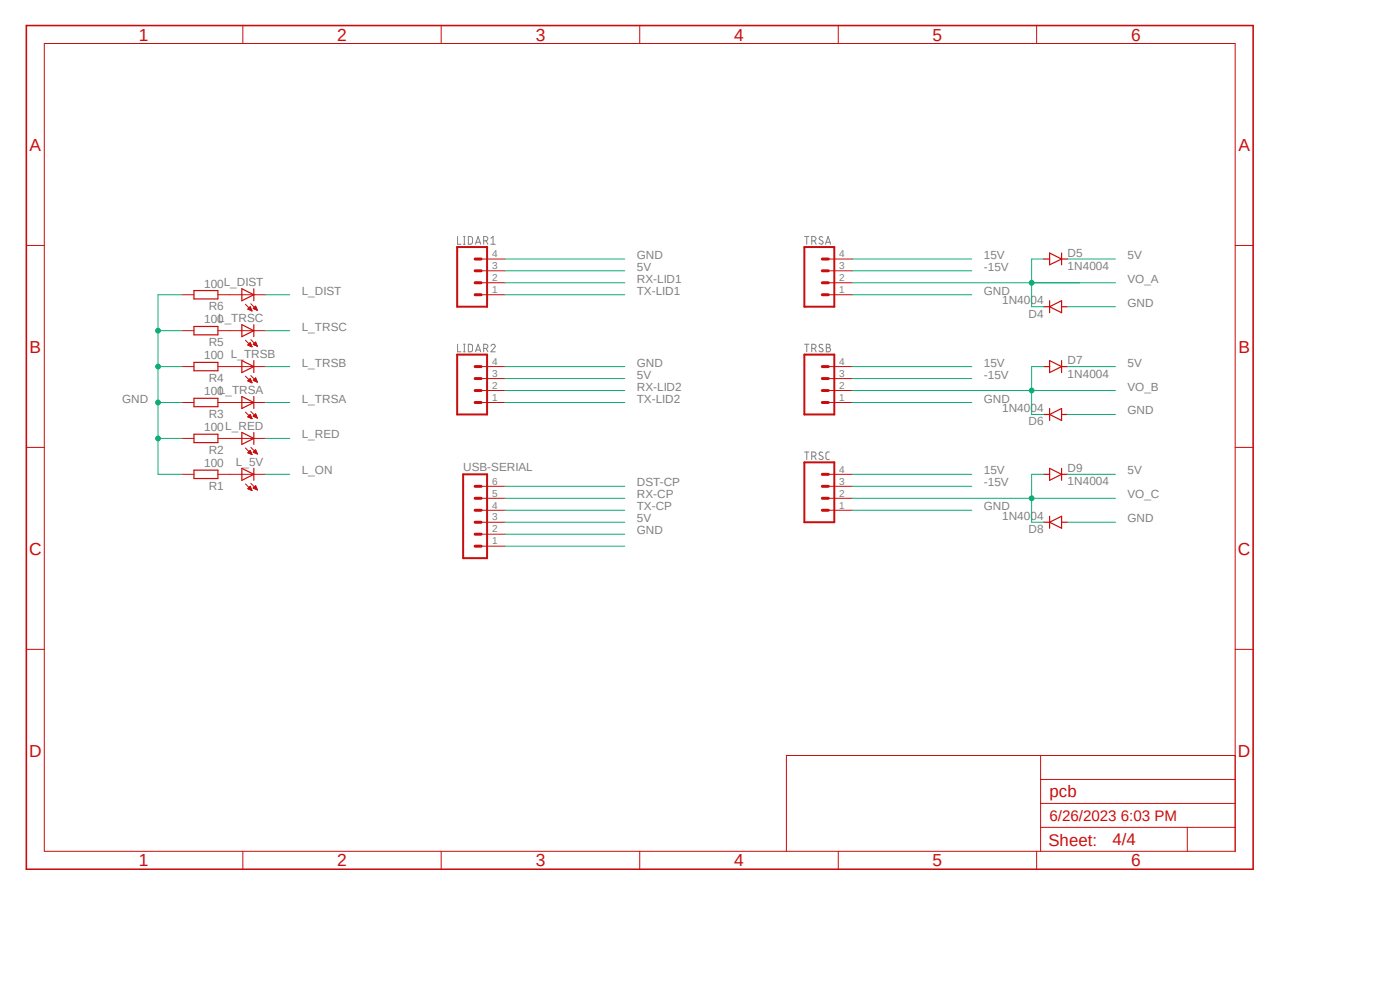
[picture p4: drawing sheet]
<svg xmlns="http://www.w3.org/2000/svg" width="297mm" height="210mm" viewBox="0 0 297 210" stroke-linecap="round" stroke-linejoin="round" font-family="sans-serif">
<path d="M5.1 5.1l260.5 179.4M266.2 5.1l-260.5 179.4" fill="none" stroke="#fff" stroke-width=".21"/>
<g fill="none" stroke="#808080" stroke-width=".21">
<path d="M97.1 50.2v1.6h.7M98.3 51.8h.4M98.3 50.2h.4M98.5 50.2v1.6M99.4 50.2h.6a1.26 1.26 0 0 1 .2 1.4l-.4 .2h-.4zM100.9 51.8l.5-1.6 .6 1.6M101 51.4h.9M102.6 51.1h.4a.47 .47 0 0 0 .5-.5 .47 .47 0 0 0-.5-.4h-.4v1.6M103.1 51.1l.4 .7M104.1 51.8h1M104.1 50.5l.5-.3v1.6M170.7 50.2h.9"/>
<path d="M171.2 50.2v1.6M172.2 51.1h.5a.47 .47 0 0 0 .4-.5 .47 .47 0 0 0-.4-.4h-.5v1.6M172.8 51.1l.3 .7M174.5 50.3l-.2-.1a.37 .37 0 0 0-.5 .1 .37 .37 0 0 0 .1 .5l.6 .3a.37 .37 0 0 1 .1 .4 .37 .37 0 0 1-.3 .3l-.6-.2M175.1 51.8l.6-1.6 .5 1.6M175.3 51.4h.8M97.1 73v1.6h.7M98.3 74.6h.4M98.3 73h.4M98.5 73v1.6M99.4 73l.6 .1a1.26 1.26 0 0 1 .2 1.3l-.2 .2h-.6zM100.9 74.6l.5-1.6 .6 1.6"/>
<path d="M101 74.3h.9M102.6 73.9h.4a.45 .45 0 0 0 .5-.2 .45 .45 0 0 0 0-.5l-.9-.2v1.6M103.1 73.9l.4 .7M104.1 73.4a.45 .45 0 0 1 .7-.4 .45 .45 0 0 1 .1 .7l-.8 .9h1M170.7 73h.9M171.2 73v1.6M172.2 73.9h.5a.44 .44 0 0 0 .4-.7l-.4-.2h-.5v1.6M172.8 73.9l.3 .7M174.5 73.2l-.6-.1a.38 .38 0 0 0 0 .6l.6 .3a.37 .37 0 0 1 .1 .4 .37 .37 0 0 1-.3 .2l-.6-.2M175.3 73l.6 .1a.37 .37 0 0 1 .2 .4 .37 .37 0 0 1-.3 .2 .45 .45 0 0 1 .4 .4 .45 .45 0 0 1-.2 .5h-.7zM175.3 73.7h.5M170.7 95.9h.9"/>
<path d="M171.2 95.9v1.6M172.2 96.8h.5a.45 .45 0 0 0 .4-.4 .45 .45 0 0 0-.2-.5h-.7v1.6M172.8 96.8l.3 .7M174.5 96l-.6-.1a.38 .38 0 0 0 0 .7l.6 .2a.37 .37 0 0 1 .1 .4 .37 .37 0 0 1-.3 .3l-.6-.2M175.9 95.9h-.5l-.2 .3 .1 1.1 .6 .2"/>
</g>
<g fill="none" stroke="#c90d0c" stroke-width=".21">
<path d="M9.4 9.2h252.6v171.4h-252.6zM51.5 5.4v3.8M93.6 5.4v3.8M135.7 5.4v3.8M177.8 5.4v3.8M219.9 5.4v3.8M5.6 52.1h3.8M102.1 60h5M102.1 57.4h5M102.1 54.9h5M175.7 60h5.1M175.7 57.4h5.1"/>
<path d="M175.7 54.9h5.1M262 52.1h3.9M38.6 77.8h2.5M38.6 70.1h2.5M38.6 62.5h2.5M46.2 77.8h10.2M46.2 70.1h10.2M46.2 62.5h10.2M52.1 79.8l1.4 1.4M52.1 72.2l1.4 1.4M52.1 64.6l1.4 1.4M52.6 73.2l.9 .4"/>
<path d="M52.6 73.2l.5-.5 .4 .9M52.6 73.2h.7M52.6 65.6l.5-.5 .4 .9zM52.6 65.5h.7M52.7 73.1h.6M52.7 65.6h.6M52.7 73.3h.6M52.7 65.4h.5M52.7 73h.5M52.8 65.4h.4M52.9 72.9h.3M52.9 65.7h.4"/>
<path d="M52.9 65.3h.3M52.9 73.4h.4M53 72.8h.1M53 65.2h.1M53 72.7h.1M53 65.1h.1M53.1 65.8h.3M53.1 73.4h.3M53.2 79.7l1.4 1.4M53.2 72.1l1.4 1.4M53.2 64.4l1.4 1.4M53.3 65.9h.1"/>
<path d="M53.3 73.5h.1M53.7 73.1h.7M53.7 65.4h.7M53.7 65.4l.9 .4M53.7 65.4l.5-.5 .4 .9M53.8 73h.6M53.8 65.4h.6M53.9 72.9h.5M53.9 65.5h.6M53.9 65.3h.5M53.9 73.2h.6M54 72.8h.3"/>
<path d="M54 65.2h.3M54.1 72.7h.2M54.1 65.1h.2M54.1 65.6h.4M54.1 73.3h.4M54.1 72.6h.1M54.1 65h.1M54.2 72.6l.4 .8-.9-.3zM54.3 65.7h.2M54.4 73.4h.2M54.5 65.8h.1M102.1 77.8h5"/>
<path d="M102.1 62.5h5M175.7 77.8h5.1M175.7 62.5h5.1M5.6 94.9h3.8M38.6 93h2.5M38.6 85.4h2.5M46.2 93h10.2M46.2 85.4h10.2M52.1 95l1.4 1.4M52.1 87.4l1.4 1.4M52.6 88.4l.5-.5 .4 .9zM52.6 80.8l.9 .4"/>
<path d="M52.6 80.8l.5-.5 .4 .9M52.6 80.8h.7M52.6 96h.7M52.6 88.5h.7M52.6 88.3h.7M52.7 96.1h.6M52.7 80.7h.6M52.7 95.9h.5M52.7 88.3h.5M52.7 80.9h.6M52.7 80.6h.5M52.8 95.8h.4"/>
<path d="M52.8 88.2h.4M52.8 88.6h.5M52.8 80.6h.4M52.9 96.2h.4M52.9 95.8h.3M52.9 88.1h.2M52.9 80.5h.2M53 95.7h.1M53 81h.4M53 88h.1M53 80.4h.1M53 95.5h.1"/>
<path d="M53 88.6h.4M53.1 95.5l-.5 .6 .9 .3M53.1 95.5l.4 .9M53.1 96.3h.3M53.2 81.1h.2M53.2 94.9l1.4 1.4M53.2 87.3l1.4 1.4M53.2 88.7h.2M53.3 96.4h.1M53.4 81.2h.1M53.4 88.8h.1M53.7 95.9h.7"/>
<path d="M53.7 95.9l.9 .4M53.7 95.9l.5-.5 .4 .9M53.7 88.3h.7M53.7 88.3l.5-.5 .4 .9zM53.8 80.6h.6M53.8 95.8h.6M53.8 88.2h.6M53.8 80.7h.6M53.8 88.3h.6M53.9 96h.6M53.9 95.8h.5M53.9 88.1h.5"/>
<path d="M53.9 80.5h.4M54 95.7h.3M54 80.8h.5M54 88h.3M54 80.4h.3M54.1 95.5h.2M54.1 88.5h.4M54.1 96.1h.4M54.1 87.9h.2M54.1 80.3h.2M54.1 95.5h.1M54.2 87.8h.1"/>
<path d="M54.2 80.9h.3M54.2 80.2h.1M54.2 80.2l-.5 .5 .9 .4M54.2 80.2l.4 .9M54.3 88.6h.2M54.3 96.2h.2M54.4 81h.2M54.5 88.6h.1M54.5 96.3h.1M102.1 85.4h5M102.1 80.3h5M102.1 82.8h5"/>
<path d="M175.7 85.4h5.1M175.7 80.3h5.1M175.7 82.8h5.1M262 94.9h3.9M38.6 100.6h2.5M46.2 100.6h10.2M52.1 102.7l1.4 1.4M52.6 103.7l.5-.5 .4 .9zM52.6 103.6h.7M52.7 103.5h.6M52.7 103.8h.6M52.7 103.5h.5"/>
<path d="M52.8 103.4h.4M52.9 103.8h.4M53 103.3h.1M53 103.2h.1M53.1 103.9h.3M53.2 102.5l1.4 1.4M53.3 104h.1M53.7 103.5l.5-.5 .4 .9zM53.8 103.5h.6M53.8 103.4h.6M53.9 103.6h.6M54 103.3h.3"/>
<path d="M54.1 103.2h.2M54.1 103.8h.4M54.1 103.1h.1M54.4 103.8h.2M54.6 103.9h.1M102.1 115.9h5M102.1 113.3h5M102.1 110.8h5M102.1 108.2h5M102.1 105.7h5M102.1 103.2h5M175.7 100.6h5.1"/>
<path d="M175.7 108.2h5.1M175.7 105.7h5.1M175.7 103.2h5.1M5.6 137.8h3.8M262 137.8h3.9M220.8 175.5h41.2M220.8 160.3v20.3M220.8 170.4h41.2M220.8 165.4h41.2M251.9 175.5v5.1M262 160.3h-95.2v20.3M51.5 180.6v3.8"/>
<path d="M93.6 180.6v3.8M135.7 180.6v3.8M177.8 180.6v3.8M219.9 180.6v3.8"/>
</g>
<path d="M5.6 5.4h260.3v179h-260.3z" fill="none" stroke="#c90d0c" stroke-width=".34"/>
<g fill="none" stroke="#c90d0c" stroke-width=".25">
<path d="M221.4 54.9h1.3M222.7 53.7l2.5 1.2-2.5 1.3zM225.2 53.7v2.5M225.2 54.9h1.3M41.1 61.6h5.1v1.8h-5.1zM41.1 69.3h5.1v1.7h-5.1zM41.1 76.9h5.1v1.8h-5.1zM51.3 61.3l2.5 1.2-2.5 1.3zM51.3 68.9l2.5 1.2-2.5 1.3zM51.3 76.5l2.5 1.3-2.5 1.2zM53.8 61.3v2.5M53.8 68.9v2.5"/>
<path d="M53.8 76.5v2.5M221.4 65.1h1.3M221.4 77.8h1.3M222.7 65.1l2.5-1.3v2.5zM222.7 63.8v2.5M222.7 76.5l2.5 1.3-2.5 1.2zM225.2 76.5v2.5M225.2 65.1h1.3M225.2 77.8h1.3M41.1 99.7h5.1v1.8h-5.1zM41.1 84.5h5.1v1.8h-5.1zM41.1 92.1h5.1v1.8h-5.1z"/>
<path d="M51.3 99.4l2.5 1.2-2.5 1.3zM51.3 84.1l2.5 1.3-2.5 1.3zM51.3 91.7l2.5 1.3-2.5 1.3zM53.8 84.1v2.6M53.8 91.7v2.6M53.8 99.4v2.5M221.4 87.9h1.3M222.7 86.7v2.5M222.7 99.4l2.5 1.2-2.5 1.3zM222.7 87.9l2.5-1.2v2.5zM225.2 99.4v2.5M225.2 87.9h1.3"/>
<path d="M221.4 110.8h1.3M221.4 100.6h1.3M222.7 109.5v2.6M222.7 110.8l2.5-1.3v2.6zM225.2 110.8h1.3M225.2 100.6h1.3"/>
</g>
<path d="M97 52.4h6.3v12.7h-6.3zM170.6 52.4h6.4v12.7h-6.4zM97 75.2h6.3v12.7h-6.3zM170.6 75.2h6.4v12.7h-6.4zM170.6 98.1h6.4v12.7h-6.4zM98.3 100.6h5v17.8h-5z" fill="none" stroke="#c90d0c" stroke-width=".42"/>
<g fill="none" stroke="#c90d0c" stroke-width=".64">
<path d="M100.8 57.4h1.3M100.8 60h1.3M100.8 54.9h1.3M174.5 57.4h1.2M174.5 60h1.2M174.5 54.9h1.2M100.8 77.8h1.3M100.8 62.5h1.3M174.5 77.8h1.2M174.5 62.5h1.2M100.8 80.3h1.3M100.8 82.8h1.3"/>
<path d="M100.8 85.4h1.3M174.5 80.3h1.2M174.5 82.8h1.2M174.5 85.4h1.2M100.8 110.8h1.3M100.8 113.3h1.3M100.8 115.9h1.3M100.8 105.7h1.3M100.8 108.2h1.3M100.8 103.2h1.3M174.5 105.7h1.2M174.5 108.2h1.2"/>
<path d="M174.5 103.2h1.2M174.5 100.6h1.2"/>
</g>
<path d="M107.1 57.4h25.4M107.1 54.9h25.4M226.5 54.9h10.1M38.6 62.5h-5.1v38.1h5.1M107.1 77.8h25.4M226.5 77.8h10.1M33.5 93h5.1M107.1 80.3h25.4M107.1 110.8h25.4M226.5 100.6h10.1" fill="none" stroke="#0dab76" stroke-width=".21"/>
<circle cx="33.5" cy="93" r=".51" fill="#0dab76"/>
<g fill="none" stroke="#0dab76" stroke-width=".21">
<path d="M33.5 85.4h5.1"/>
<circle cx="33.5" cy="93" r=".51"/>
</g>
<circle cx="33.5" cy="85.4" r=".51" fill="#0dab76"/>
<g fill="none" stroke="#0dab76" stroke-width=".21">
<path d="M33.5 77.8h5.1"/>
<circle cx="33.5" cy="85.4" r=".51"/>
</g>
<circle cx="33.5" cy="77.8" r=".51" fill="#0dab76"/>
<g fill="none" stroke="#0dab76" stroke-width=".21">
<path d="M33.5 70.1h5.1"/>
<circle cx="33.5" cy="77.8" r=".51"/>
</g>
<circle cx="33.5" cy="70.1" r=".51" fill="#0dab76"/>
<g fill="none" stroke="#0dab76" stroke-width=".21">
<path d="M107.1 60h25.4M180.8 60h48.2M180.8 54.9h25.4M218.9 60v5.1h2.5M56.4 62.5h5.1M56.4 77.8h5.1M56.4 70.1h5.1M107.1 62.5h25.4M180.8 62.5h25.4M180.8 77.8h25.4M226.5 65.1h10.1M56.4 85.4h5.1"/>
<path d="M56.4 93h5.1M107.1 85.4h25.4M107.1 82.8h25.4M180.8 85.4h25.4M226.5 87.9h10.1M107.1 113.3h25.4M107.1 108.2h25.4M107.1 105.7h25.4M107.1 103.2h25.4M180.8 108.2h25.4M180.8 100.6h25.4M226.5 110.8h10.1"/>
<circle cx="33.5" cy="70.1" r=".51"/>
</g>
<circle cx="218.9" cy="60" r=".51" fill="#0dab76"/>
<g fill="none" stroke="#0dab76" stroke-width=".21">
<path d="M180.8 57.4h25.4M221.4 54.9h-2.5v5.1h17.7M221.4 77.8h-2.5v10.1h2.5M180.8 80.3h25.4M180.8 82.8h38.1M180.8 103.2h25.4"/>
<circle cx="218.9" cy="60" r=".51"/>
</g>
<circle cx="218.9" cy="82.8" r=".51" fill="#0dab76"/>
<g fill="none" stroke="#0dab76" stroke-width=".21">
<path d="M218.9 82.8h17.7M221.4 100.6h-2.5v5.1h-38.1"/>
<circle cx="218.9" cy="82.8" r=".51"/>
</g>
<circle cx="218.9" cy="105.7" r=".51" fill="#0dab76"/>
<g fill="none" stroke="#0dab76" stroke-width=".21">
<path d="M56.4 100.6h5.1M107.1 115.9h25.4M236.6 105.7h-17.7v5.1h2.5"/>
<circle cx="218.9" cy="105.7" r=".51"/>
</g>
<g font-size="3.7" fill="#c90d0c">
<text x="29.4" y="8.6">1</text>
<text x="71.5" y="8.6">2</text>
<text x="113.7" y="8.6">3</text>
<text x="155.7" y="8.6">4</text>
<text x="197.9" y="8.6">5</text>
<text x="240" y="8.6">6</text>
<text x="6.3" y="32">A</text>
<text x="262.7" y="32">A</text>
<text x="6.3" y="74.8">B</text>
<text x="262.7" y="74.8">B</text>
<text x="6.2" y="117.6">C</text>
<text x="262.6" y="117.6">C</text>
<text x="6.2" y="160.5">D</text>
<text x="262.6" y="160.5">D</text>
<text x="29.4" y="183.8">1</text>
<text x="71.5" y="183.8">2</text>
<text x="113.7" y="183.8">3</text>
<text x="155.7" y="183.8">4</text>
<text x="197.9" y="183.8">5</text>
<text x="240" y="183.8">6</text>
</g>
<g font-size="3.6" fill="#c90d0c">
<text x="222.7" y="169.2">pcb</text>
<text x="222.4" y="179.5">Sheet:</text>
<text x="236" y="179.3">4/4</text>
</g>
<text font-size="3.2" fill="#c90d0c" x="222.7" y="174.2">6/26/2023 6:03 PM</text>
<g font-size="2.5" fill="#808080">
<text x="135.1" y="57.5">5V</text>
<text x="135.1" y="54.9">GND</text>
<text x="135.1" y="60">RX-LID1</text>
<text x="208.7" y="54.9">15V</text>
<text x="208.7" y="57.5">-15V</text>
<text x="226.5" y="57.2">1N4004</text>
<text x="226.5" y="54.4">D5</text>
<text x="239.2" y="54.9">5V</text>
<text x="239.2" y="60">VO_A</text>
<text x="43.3" y="61">100L_DIST</text>
<text x="44.3" y="65.8">R6</text>
<text x="64" y="62.5">L_DIST</text>
<text x="135.1" y="62.5">TX-LID1</text>
<text x="208.7" y="62.5">GND</text>
<text x="212.6" y="64.6">1N4004</text>
<text x="239.2" y="65.1">GND</text>
<text x="43.3" y="68.6">100</text>
<text x="46.3" y="68.4">L_TRSC</text>
<text x="64" y="70.1">L_TRSC</text>
<text x="218.2" y="67.4">D4</text>
<text x="43.3" y="76.2">100 L_TRSB</text>
<text x="44.3" y="73.4">R5</text>
<text x="64" y="77.8">L_TRSB</text>
<text x="135.1" y="77.8">GND</text>
<text x="208.7" y="77.8">15V</text>
<text x="226.5" y="77.3">D7</text>
<text x="239.2" y="77.8">5V</text>
<text x="43.3" y="83.9">100L_TRSA</text>
<text x="44.3" y="81.1">R4</text>
<text x="135.1" y="80.3">5V</text>
<text x="135.1" y="82.8">RX-LID2</text>
<text x="208.7" y="80.3">-15V</text>
<text x="226.5" y="80.1">1N4004</text>
<text x="239.2" y="82.8">VO_B</text>
<text x="25.9" y="85.4">GND</text>
<text x="44.3" y="88.7">R3</text>
<text x="64" y="85.4">L_TRSA</text>
<text x="135.1" y="85.4">TX-LID2</text>
<text x="208.7" y="85.4">GND</text>
<text x="212.6" y="87.4">1N4004</text>
<text x="239.2" y="87.9">GND</text>
<text x="43.3" y="91.5">100L_RED</text>
<text x="64" y="93">L_RED</text>
<text x="218.2" y="90.2">D6</text>
<text x="43.3" y="99.1">100</text>
<text x="44.3" y="96.3">R2</text>
<text x="50" y="98.8">L_5V</text>
<text x="64" y="100.6">L_ON</text>
<text x="98.3" y="99.9">USB-SERIAL</text>
<text x="208.7" y="100.6">15V</text>
<text x="226.5" y="100.2">D9</text>
<text x="239.2" y="100.6">5V</text>
<text x="44.3" y="103.9">R1</text>
<text x="135.1" y="105.7">RX-CP</text>
<text x="135.1" y="103.2">DST-CP</text>
<text x="208.7" y="103.2">-15V</text>
<text x="226.5" y="103">1N4004</text>
<text x="239.2" y="105.7">VO_C</text>
<text x="135.1" y="110.8">5V</text>
<text x="135.1" y="113.3">GND</text>
<text x="135.1" y="108.2">TX-CP</text>
<text x="208.7" y="108.2">GND</text>
<text x="212.6" y="110.2">1N4004</text>
<text x="218.2" y="113">D8</text>
<text x="239.2" y="110.8">GND</text>
</g>
<g font-size="2.1" fill="#808080">
<text x="104.4" y="59.6">2</text>
<text x="104.4" y="57.1">3</text>
<text x="104.4" y="54.6">4</text>
<text x="178.1" y="59.6">2</text>
<text x="178.1" y="57.1">3</text>
<text x="178.1" y="54.6">4</text>
<text x="104.4" y="62.2">1</text>
<text x="178.1" y="62.2">1</text>
<text x="104.4" y="77.4">4</text>
<text x="178.1" y="77.4">4</text>
<text x="104.4" y="82.5">2</text>
<text x="104.4" y="80">3</text>
<text x="178.1" y="82.5">2</text>
<text x="178.1" y="80">3</text>
<text x="104.4" y="85">1</text>
<text x="178.1" y="85">1</text>
<text x="178.1" y="100.3">4</text>
<text x="104.4" y="107.9">4</text>
<text x="104.4" y="105.4">5</text>
<text x="104.4" y="102.8">6</text>
<text x="178.1" y="107.9">1</text>
<text x="178.1" y="105.4">2</text>
<text x="178.1" y="102.8">3</text>
<text x="104.4" y="112.9">2</text>
<text x="104.4" y="110.4">3</text>
<text x="104.4" y="115.5">1</text>
</g>
</svg>
